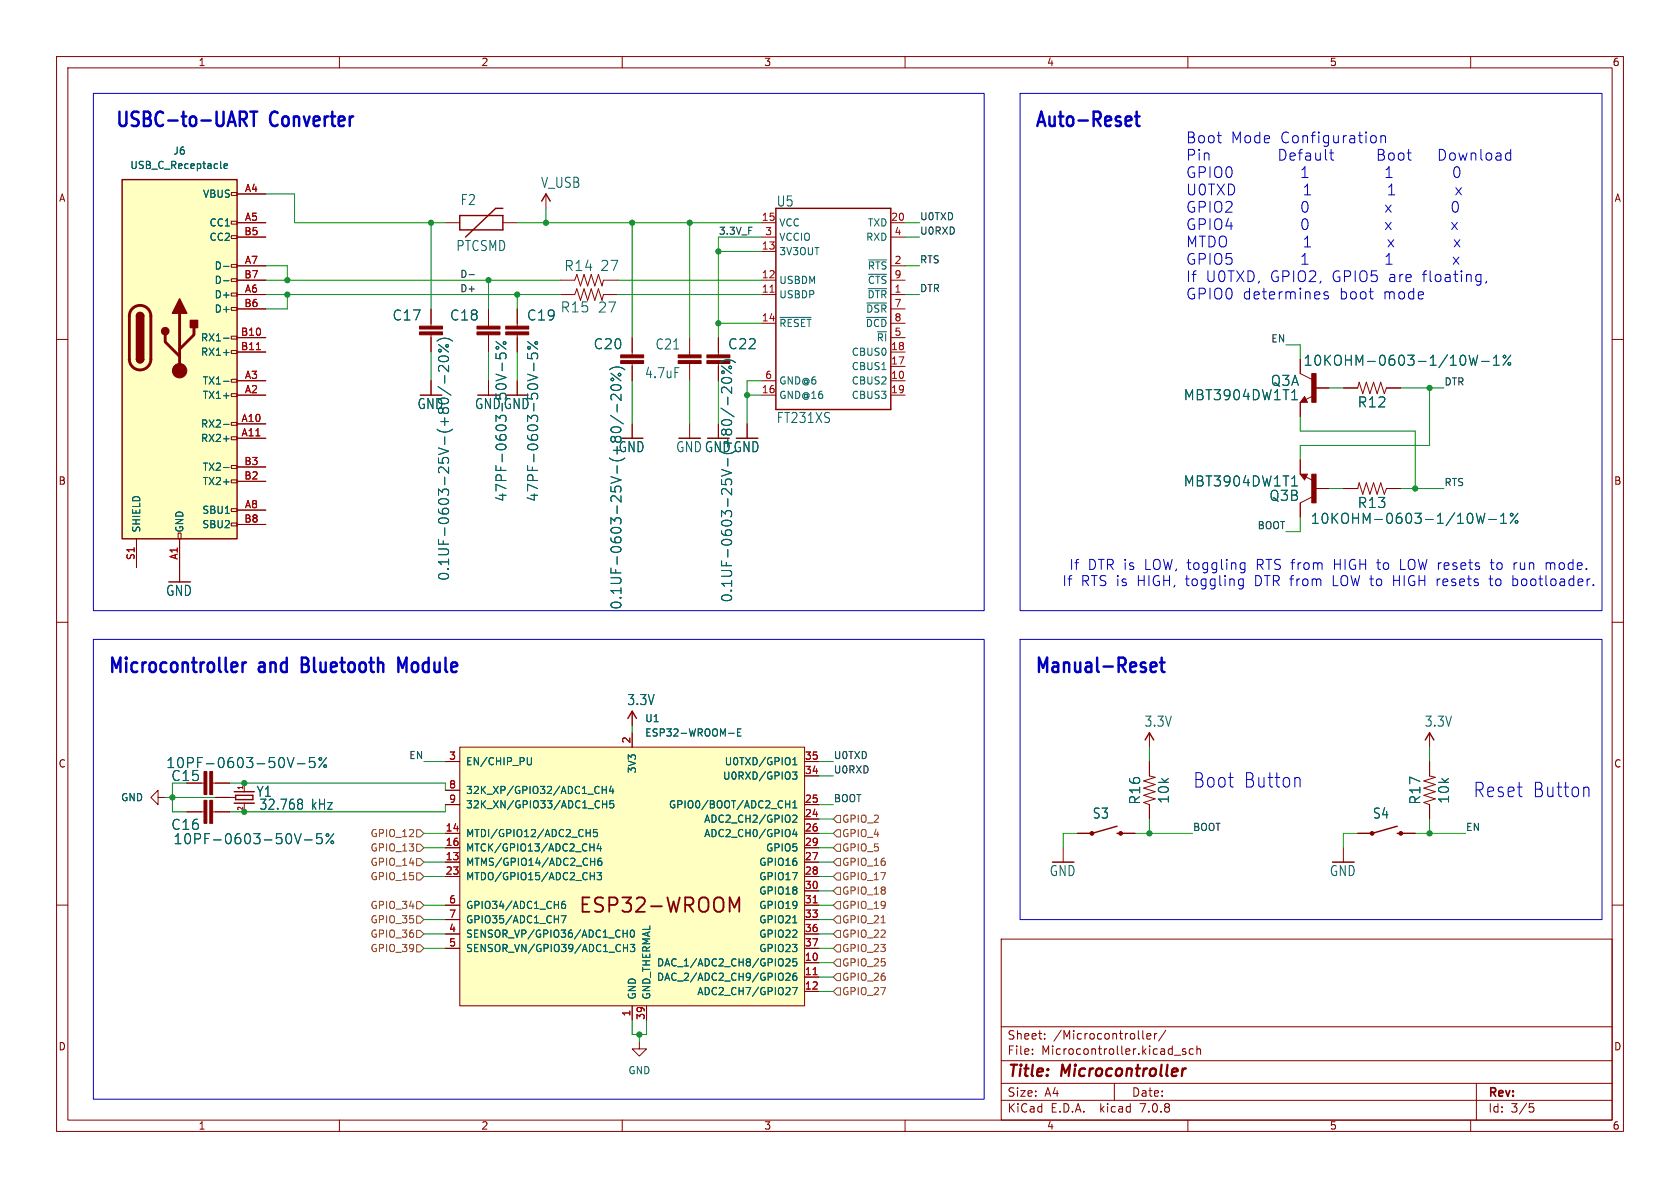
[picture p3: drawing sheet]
<svg xmlns="http://www.w3.org/2000/svg" width="297mm" height="210mm" viewBox="0 0 297 210" stroke-linecap="round" stroke-linejoin="round" font-family="sans-serif">
<g fill="none" stroke="#840000" stroke-width=".18">
<path d="M10 10h277v190h-277zM12 12h273v186h-273zM60 10v2M110 10v2M160 10v2M210 10v2M260 10v2M40.9 39.1h1v.5h-1zM40.9 34h1v.5h-1zM41.9 34.3h5.1M41.9 39.4h5.1M78.7 39.4h2.6"/>
<path d="M88.9 39.4h2.5M96.5 34.3v2.5M134.6 39.4h2.6M157.5 39.4h2.5M10 60h2M40.9 59.4h1v.5h-1zM40.9 54.4h1v.5h-1zM40.9 51.8h1v.5h-1zM40.9 49.3h1v.5h-1zM40.9 46.7h1v.5h-1zM40.9 41.7h1v.5h-1zM41.9 49.5h5.1"/>
<path d="M41.9 52.1h5.1M41.9 47h5.1M41.9 59.7h5.1M41.9 41.9h5.1M41.9 54.6h5.1M76.2 54.6v3.1M76.2 59.2v3M86.4 54.6v3.1M86.4 59.2v3M91.4 54.6v3.1M91.4 59.2v3M99.1 49.5h2.5l.4-1 .6 2 .7-2 .6 2 .6-2 .7 2 .6-2 .6 2 .3-1h2.5"/>
<path d="M99.1 52.1h2.5l.4-1 .6 2 .7-2 .6 2 .6-2 .7 2 .6-2 .6 2 .3-1h2.5M111.8 59.7v3M121.9 59.7v3M127 59.7v3M134.6 49.5h2.6M134.6 52.1h2.6M134.6 41.9h2.6M134.6 44.5h2.6M134.6 57.2h2.6M157.5 49.5h2.5M157.5 52.1h2.5M157.5 47h2.5"/>
<path d="M157.5 59.7h2.5M157.5 41.9h2.5M157.5 54.6h2.5M157.5 57.2h2.5M285 60h2M40.9 77.2h1v.5h-1zM40.9 74.7h1v.5h-1zM40.9 69.6h1v.5h-1zM40.9 67.1h1v.5h-1zM40.9 62h1v.5h-1zM41.9 74.9h5.1M41.9 77.5h5.1"/>
<path d="M41.9 69.9h5.1M41.9 67.3h5.1M41.9 62.2h5.1M76.2 67.3v2.6M86.4 67.3v2.6M91.4 67.3v2.6M111.8 64.3v3M111.8 74.9v2.6M121.9 64.3v3M121.9 74.9v2.6M127 64.3v3M132.1 74.9v2.6"/>
<path d="M134.6 69.9h2.6M134.6 67.3h2.6M157.5 69.9h2.5M157.5 67.3h2.5M157.5 62.2h2.5M157.5 64.8h2.5M229.9 63.5v2.5l2 1.1M229.9 71.1v2.6M230.6 70.1l.5 1h-1.2zM232.1 70l-1.2 .6M232.4 68.6h2.5M237.5 68.6h2.5l.3-1 .6 2 .7-2 .6 2 .6-2 .7 2 .6-2 .6 2 .4-1h2.5"/>
<path d="M24.1 95.3v5M31.5 94.2h.5v1.1h-.5zM31.7 95.3v7.6M40.9 92.5h1v.5h-1zM40.9 89.9h1v.5h-1zM40.9 84.8h1v.5h-1zM40.9 82.3h1v.5h-1zM41.9 90.2h5.1M41.9 85.1h5.1M41.9 82.6h5.1M41.9 92.7h5.1M229.9 83.8h1.2l-.5 1z"/>
<path d="M229.9 81.3v2.5M230.9 84.3l1.2 .6M231.9 87.9l-2 1v2.5M232.4 86.4h2.5M237.5 86.4h2.5l.3-1.1 .6 2.1 .7-2.1 .6 2.1 .6-2.1 .7 2.1 .6-2.1 .6 2.1 .4-1h2.5M10 110h2M285 110h2M33 138.4h3.1M37.6 138.4h3M43.2 138.4h.1M43.2 138.4v1.6M78.7 134.6h2.6"/>
<path d="M78.7 139.7h2.6M81.3 132.1h60.9v45.7h-60.9zM111.8 125.7v2.6M111.8 129.5v2.6M142.2 134.6h2.6M142.2 137.2h2.6M203.2 134.6v2.6l1 .2-2 .6 2 .7-2 .6 2 .7-2 .6 2 .6-2 .7 1 .3v2.6M203.2 129.5v2.6M252.7 134.6v2.6l1 .2-2 .6 2 .7-2 .6 2 .7-2 .6 2 .6-2 .7 1 .3v2.6M252.7 129.5v2.6M10 160h2M27.9 141v-1.3l-1.2 1.3 1.2 1.2v-1.2h1.3"/>
<path d="M33 143.5h3.1M37.6 143.5h3M38.1 141h3.5M43.2 142v1.5M78.7 147.3h2.6M78.7 152.4h2.6M78.7 149.9h2.6M78.7 154.9h2.6M78.7 142.2h2.6M142.2 147.3h2.6M142.2 152.4h2.6M142.2 149.9h2.6"/>
<path d="M142.2 154.9h2.6M142.2 144.8h2.6M142.2 142.2h2.6M142.2 157.5h2.6M188 149.9v2.5M190.5 147.3h2.5M198.1 147.3h2.6M237.5 149.9v2.5M240 147.3h2.6M247.6 147.3h2.6M285 160h2M78.7 160h2.6"/>
<path d="M78.7 162.6h2.6M78.7 165.1h2.6M78.7 167.6h2.6M111.8 177.8v2.5M114.3 177.8v2.5M142.2 170.2h2.6M142.2 172.7h2.6M142.2 175.3h2.6M142.2 160h2.6M142.2 162.6h2.6M142.2 165.1h2.6M142.2 167.6h2.6"/>
<path d="M177 166h108v32h-108zM60 198v2M110 198v2M113 184.2v1.2h1.3l-1.3 1.3-1.2-1.3h1.2M160 198v2M177 194.5h108M177 191.5h108M177 187.5h108M177 181.5h108M182.5 186.3v.1M182.5 185.5v.1M184.7 183.6v.1"/>
<path d="M184.7 182.8v.1M197 191.5v3M202 182.2v1.3l.2 .2M202.7 183.2l.8-.1-.1-.3-.4-.1-.3 .2 .1 .7h.6M204.1 182.7v1M204.5 182.7l-.3 .1-.1 .2M206.1 182.1l-1.3 2M207.6 186.5h1.1M209.6 185.5l-.4-.1-.2 .2 .1 .2 .5 .2v.3h-.6M210 198v2M211 185.5l-.5-.1-.3 .3v.4l.2 .2h.6M211.6 185.5l.2-.1 .4 .1v.9"/>
<path d="M211.6 184.9v1.5M260 198v2M261 191.5v6.5M270.4 195.1h.7M270.5 195.7h.4l.3 .3-.2 .5-.5 .1"/>
</g>
<path d="M209.7 188.9l-.5 .2" fill="none" stroke="#840000" stroke-width=".4"/>
<g fill="#840000" stroke="#840000" stroke-width=".18">
<path d="M84.3 58.7h4.1v.5h-4.1z"/>
<path d="M84.3 57.7h4.1v.5h-4.1z"/>
<path d="M89.4 58.7h4.1v.5h-4.1z"/>
<path d="M89.4 57.7h4.1v.5h-4.1z"/>
<path d="M231.9 83.8h.8v5.1h-.8z"/>
<path d="M231.9 66h.8v5.1h-.8z"/>
<path d="M74.2 58.7h4v.5h-4z"/>
<path d="M74.2 57.7h4v.5h-4z"/>
<path d="M37.1 141.5h.5v4h-.5z"/>
<path d="M36.1 141.5h.5v4h-.5z"/>
<path d="M37.1 136.4h.5v4.1h-.5z"/>
<path d="M36.1 136.4h.5v4.1h-.5z"/>
<path d="M109.7 63.8h4.1v.5h-4.1z"/>
<path d="M109.7 62.7h4.1v.5h-4.1z"/>
<path d="M125 63.8h4v.5h-4z"/>
<path d="M125 62.7h4v.5h-4z"/>
<path d="M119.9 63.8h4.1v.5h-4.1z"/>
<path d="M119.9 62.7h4.1v.5h-4.1z"/>
<circle cx="242.6" cy="147.3" r=".33"/>
<circle cx="247.6" cy="147.3" r=".33"/>
<circle cx="193" cy="147.3" r=".33"/>
<circle cx="198.1" cy="147.3" r=".33"/>
<circle cx="31.7" cy="65.5" r="1.27"/>
</g>
<g fill="none" stroke="#840000" stroke-width=".25">
<path d="M21.6 31.8h20.3v63.5h-20.3zM81.3 38.1h7.6v2.5h-7.6zM88.9 36.8h-1.3l-5.3 5.1M95.8 35.6l.7-1.3 .8 1.3M137.2 36.8h20.3v35.6h-20.3zM24.1 55.9a.64 .64 0 0 1 .7-.7 .64 .64 0 0 1 .6 .7M24.1 63.5a.64 .64 0 0 0 .7 .6 .64 .64 0 0 0 .6-.6M230.6 70.6l-.1 .3h.4l-.3-.5-.5 .6h.8M230.9 83.9h-.8l.5 .7 .3-.5h-.4l.1 .2M41.4 140h3.6M111 127l.8-1.3 .7 1.3M202.4 130.8l.8-1.3 .8 1.3"/>
<path d="M252 130.8l.7-1.3 .8 1.3M41.4 142h3.6M44.7 140.6h-3v.8h3M197.5 147.3h.6M197.5 146.1l-4.5 1.2M247 146.1l-4.4 1.2M247 147.3h.6"/>
</g>
<g fill="none" stroke="#006464" stroke-width=".18">
<path d="M39.6 29.4l.6-.2v-.2l-.4-.1-.2 .2 .1 .6h.5M39.5 47.1h1M39.5 59.8h1M39.5 49.6h1M137.9 56.1h5.5M153.2 56.1h3.5M153.2 53.6h3.5M153.5 51h3.2M153.6 45.9h3.1M153.6 48.5h3.1M39.5 75h1M39.5 77.6h1"/>
<path d="M39.5 67.4h1M39.5 62.3h1M77.3 60.3a2.04 2.04 0 0 1 2.7 0M77.4 68.3l2.3 1.6M77.5 60.9l1.8 1.3M77.6 63.2a1.18 1.18 0 0 1 1.7 .1v.2a1.11 1.11 0 0 1-1.8 0zM78.6 66.4v1.3M79.1 70.5l.1 .1M79.3 64.6v1.1l-1-1a.48 .48 0 0 0-.8 .3v.4l.2 .2M87.7 66.1l1.8 .6M87.7 62.5v.8l.8 .1-.1-.2v-.6l.3-.2 .6 .1 .2 .3v.4l-.2 .2M87.7 60.4l1.8 1.3"/>
<path d="M88.8 64.2v1.3M93.3 62.5v.8l.8 .1-.2-.2 .1-.6 .3-.2 .6 .1 .1 .3v.4l-.1 .2M93.3 66.1l1.7 .6M93.3 60.4l1.7 1.3M94.4 64.2v1.3M107.7 65.4a2.04 2.04 0 0 1 2.8 0M107.9 73.4l2.3 1.5M108 66l1.8 1.3M108.1 75.7l.1-.1a1.38 1.38 0 0 1 1.5 .1M108.1 68.3a1.18 1.18 0 0 1 1.7 .1v.2a1.11 1.11 0 0 1-1.8 0zM109.1 71.5v1.3M109.8 69.7v1.1l-1-1a.48 .48 0 0 0-.8 .2v.5l.2 .2"/>
<path d="M127.3 64.1a2.04 2.04 0 0 1 2.7 0M127.5 72.1l2.3 1.6M127.6 64.7l1.7 1.4M127.6 74.4h.1a1.38 1.38 0 0 1 1.6 0M127.6 67a1.18 1.18 0 0 1 1.7 .2v.1a1.11 1.11 0 0 1-1.7 0zM128.7 70.2v1.4M129.3 68.4v1.1l-1-1a.48 .48 0 0 0-.7 .3v.4l.1 .2M228.4 70.7h1M228.9 68.9v1.8M259.7 62.8l.4 1.8 .4-1.3 .3 1.3 .4-1.8M261.9 63.9h1.4M264 64.6h1"/>
<path d="M264 63.3l.5-.5v1.8M267.1 62.8l-1.4 1.8M39.5 82.6h1M228.4 85.9h1M228.5 84.6l.4-.5v1.8M261 90.7l.4 1.8 .3-1.3 .4 1.3 .4-1.8M263.2 91.8h1.3M265.3 92.5h1M265.3 91.2l.5-.5v1.8M268.4 90.7l-1.4 1.8M52 133.9l-.6 1.8M52.6 135h1.3"/>
<path d="M55.6 133.9h-.8l-.1 .9 .2-.2 .6 .1 .2 .2-.1 .6-.2 .2h-.5l-.2-.2M57.7 133.9l-1.3 1.8M93.9 133.9v1.2l-.2 .1-.4-.1M106.5 139v1.3M106.5 139.6h.7M107.2 139v1.3M108 138.9l-.3 1h.8M108.3 139.4v.9M128.8 129.6h1M130.4 129.5h.4M131 128.8h-.6v1.3h.6M140.1 136.5h.8l-.4 .5 .3 .1v.5l-.2 .1h-.4"/>
<path d="M140.2 134.3l.3-.4v1.3M140.2 135.2h.7M52.9 141.3l.4 .1 .2 .2-.3 .4M52.9 142h.3M53.2 142l.3 .4v.3l-.2 .3-.4 .1M53.2 147.4l-.6 1.7M53.8 148.5h1.4M56.9 147.4h-.9v.8l.2-.2 .6 .1 .2 .3-.1 .6-.3 .1h-.4l-.2-.1M59 147.4l-1.4 1.7M99.9 159.3l-.4 .1a.85 .85 0 0 0 0 1.2l.4-.1 .1-.4-.2-.3-.4 .1-.1 .2M103.6 147.2h.7M104.3 149.8h.7"/>
<path d="M104.3 146.6v1.3M104.3 154.9h.8M104.4 152.3h.7M105 149.2v1.2M105.1 154.2v1.3M105.1 151.7v1.3M105.6 146.6h-.6l-.1 .6 .2-.1 .4 .1 .1 .2v.4l-.2 .1-.5-.1M105.6 154.2h.7l-.4 .5 .4 .2v.5l-.2 .1-.5-.1M105.9 149.1l-.3 .9h.7M106.2 149.6v.8M106.3 151.7l-.4 .1a.86 .86 0 0 0 0 1.2l.4-.1 .1-.5-.2-.2-.4 .1-.1 .1M106.5 142.2h.8"/>
<path d="M106.5 141.5v1.3M107.3 141.5v1.3M108.5 141.5h-.6l-.1 .7 .2-.2 .4 .1 .1 .2v.4l-.2 .1-.5-.1M138.9 142.2h.7M139.6 141.5v1.3M140.2 144.2l.4-.1 .3 .4-.8 .9h.8M140.2 142.8h.7M140.2 141.9l.3-.4v1.3M140.5 146.6l-.3 .9h.7M140.8 147.1v.8M99.2 161.9h.9l-.6 1.2M110.2 165h.7"/>
<path d="M110.2 167.6h.7M110.9 164.4v1.3M110.9 166.9v1.3M111.4 166.9h.8l-.4 .5 .4 .2v.5l-.2 .1-.6-.1M111.6 164.5l.1-.1a.68 .68 0 0 1 .5 .6 .68 .68 0 0 1-.5 .7 .84 .84 0 0 1-.1-1.2zM138.9 169.6l.5-.1 .3 .4-.8 .9h.8M138.9 172.2l.5-.2 .3 .4-.8 .9h.8M140.1 174.6h.8l-.5 1.2M140.2 163.1h.7M140.8 172l-.4 .1a.86 .86 0 0 0 0 1.2l.4-.1 .1-.4-.3-.3-.3 .1-.1 .2M140.8 169.5h-.6v.6l.1-.1h.5l.1 .2-.1 .4-.2 .2-.4-.2"/>
<circle cx="77.8" cy="62" r=".25"/>
<circle cx="79.1" cy="61.1" r=".25"/>
<circle cx="87.9" cy="61.5" r=".25"/>
<circle cx="89.2" cy="60.6" r=".25"/>
<circle cx="93.5" cy="61.5" r=".25"/>
<circle cx="94.8" cy="60.6" r=".25"/>
<circle cx="108.3" cy="67.1" r=".25"/>
<circle cx="109.5" cy="66.2" r=".25"/>
<circle cx="127.8" cy="65.8" r=".25"/>
<circle cx="129.1" cy="64.9" r=".25"/>
<circle cx="266" cy="63" r=".25"/>
<circle cx="266.8" cy="64.3" r=".25"/>
<circle cx="267.3" cy="91" r=".25"/>
<circle cx="268.1" cy="92.3" r=".25"/>
<circle cx="56.6" cy="134.2" r=".25"/>
<circle cx="57.5" cy="135.4" r=".25"/>
<circle cx="57.9" cy="147.6" r=".25"/>
<circle cx="58.8" cy="148.9" r=".25"/>
</g>
<g fill="#ffffc2" stroke="#ffffc2" stroke-width=".18">
<path d="M21.6 31.8h20.3v63.5h-20.3z"/>
<path d="M81.3 132.1h60.9v45.7h-60.9z"/>
</g>
<path d="M23.4 54.5a1.91 1.91 0 0 1 2.1-.4 1.91 1.91 0 0 1 1.2 1.8v7.6a1.91 1.91 0 0 1-1.9 1.9 1.91 1.91 0 0 1-1.9-1.9v-7.8l.1-.6zM29.2 59.2v1.3l2.5 2.5M31.7 55.4v10.1M34.3 57.9v1.3l-2.6 2.5" fill="none" stroke="#840000" stroke-width=".51"/>
<g fill="#840000" stroke="#840000" stroke-width=".25">
<path d="M24.1 63.5h1.3a.64 .64 0 0 1-.6 .6 .64 .64 0 0 1-.7-.6z"/>
<path d="M24.1 55.9h1.3v7.6h-1.3z"/>
<path d="M24.3 55.4a.64 .64 0 0 1 .7-.1 .64 .64 0 0 1 .4 .6h-1.3z"/>
<path d="M31.7 52.8l1.3 2.6h-2.5z"/>
<path d="M33.7 56.6h1.2v1.3h-1.2z"/>
<circle cx="29.2" cy="58.5" r=".63"/>
</g>
<path d="M136.1 51.7h.8M45.3 61.8h.8M143.8 159.6h.7M143.8 172.3h.7" fill="none" stroke="#a90000" stroke-width=".18"/>
<g fill="none" stroke="#840000" stroke-width=".32">
<path d="M103 159.8h.8M104.2 158.6h-1.2v2.6h1.2M106.6 158.8l-.9-.2a.62 .62 0 0 0-.5 .6 .62 .62 0 0 0 .5 .6 .93 .93 0 0 1 .9 .7 .65 .65 0 0 1-.5 .7l-.9-.1M107.7 160h1a.69 .69 0 0 0 .5-.7 .69 .69 0 0 0-.5-.7h-1v2.6M110 158.6h1.6l-.9 1a.69 .69 0 0 1 .9 .5v.6l-.3 .4-.2 .1h-.7l-.4-.3M112.5 158.9l.4-.3h.6a.69 .69 0 0 1 .4 1.1l-1.5 1.5h1.6M118 158.6l.6 2.6 .5-1.8 .5 1.8 .6-2.6M121.1 160h1a.69 .69 0 0 0 .5-.7 .69 .69 0 0 0-.5-.7h-1v2.6M121.7 160l.9 1.2M123.7 159a.85 .85 0 0 1 .9-.4 .85 .85 0 0 1 .6 .9v.8a.85 .85 0 0 1-.8 .9 .85 .85 0 0 1-.8-.9zM126.6 158.8a.84 .84 0 0 1 .9-.1 .84 .84 0 0 1 .4 .8v.8a.85 .85 0 0 1-.8 .9 .85 .85 0 0 1-.9-.9v-.8l.1-.5zM115.1 160.2h1.9"/>
<path d="M129 161.2v-2.6l.8 1.9 .9-1.9v2.6"/>
</g>
<g fill="none" stroke="#725600" stroke-width=".18">
<path d="M73.7 149.2h.6l.6 .7-.6 .6h-.6zM73.7 151.8h.6l.6 .6-.6 .6h-.6zM73.7 146.7h.6l.6 .6-.6 .7h-.6zM73.7 154.3h.6l.6 .6-.6 .7h-.6zM73.7 159.4h.6l.6 .6-.6 .7h-.6zM148 156.8h.6v1.3h-.6l-.7-.6zM148 151.8h.6v1.2h-.6l-.7-.6zM148 159.4h.6v1.3h-.6l-.7-.7zM148 146.7h.6v1.3h-.6l-.7-.7zM148 154.3h.6v1.3h-.6l-.7-.7zM148 149.2h.6v1.3h-.6l-.7-.6zM148 144.1h.6v1.3h-.6l-.7-.6z"/>
<path d="M73.7 167h.6l.6 .6-.6 .7h-.6zM73.7 164.5h.6l.6 .6-.6 .6h-.6zM73.7 161.9h.6l.6 .7-.6 .6h-.6zM148 172.1h.6v1.3h-.6l-.7-.7zM148 169.5h.6v1.3h-.6l-.7-.6zM148 161.9h.6v1.3h-.6l-.7-.6zM148 164.5h.6v1.2h-.6l-.7-.6zM148 167h.6v1.3h-.6l-.7-.7zM148 174.6h.6v1.3h-.6l-.7-.6zM155.8 163.1h.7"/>
</g>
<path d="M82.9 48.6h1" fill="none" stroke="#0f0f0f" stroke-width=".18"/>
<g fill="none" stroke="#0000c2" stroke-width=".43">
<path d="M43.2 19.7a.73 .73 0 0 1 .5 .7 .73 .73 0 0 1-.5 .7M44.3 19.7h1.2M44.9 19.7v2.6M201 19.7v2.2l.1 .3 .4 .1M42.9 21.1l.7 1.2M200.6 20.6h.9M42.9 117.1v1.7M43.5 117.1a.56 .56 0 0 0-.6 .5M71.9 116.3l-.7 1.8-.8-1.8v2.5M203.5 118.7l.2 .1 .6-.1M203.5 117.2l.6-.1 .2 .1 .1 .5-1 .2M205.1 117.1h.8"/>
<path d="M205.4 116.3v2.1l.1 .3 .4 .1"/>
</g>
<g fill="none" stroke="#0000c2" stroke-width=".18">
<path d="M16.5 16.5h157.5v91.5h-157.5zM180.3 16.5h102.9v91.5h-102.9zM215.2 24h.7M215.7 25.2h.2M235.1 27h.7M235.4 28.2l.4 .1M242.7 24a.52 .52 0 0 1 .6 .3v.6a.52 .52 0 0 1-.6 .3M244.1 24.2a.47 .47 0 0 1 .8 0v1M244.1 24v1.2M244.9 36.2l1 1.3M244.9 39.3l1 1.3M245 31.4h1.1"/>
<path d="M245.2 29.9l-.2 .1M245.5 34.4h1.1M245.7 33l-.2 .1M245.9 36.2l-1 1.3M245.9 39.3l-1 1.3M256.6 39.3l1 1.3M256.9 35.8a.46 .46 0 0 1 .5-.2 .46 .46 0 0 1 .3 .4 .98 .98 0 0 1-.5 1.5 1.16 1.16 0 0 1-.3-1.7zM257.4 33.2l1 1.2M257.5 29.5a1.19 1.19 0 0 0 0 1.9h.1a1.19 1.19 0 0 0 0-1.9M257.6 39.3l-1 1.3M258.4 33.2l-1 1.2M234.8 51.7l-.5-.1-.2 .3v.2l.7 .2 .1 .2-.1 .3h-.2h-.5"/>
<path d="M245 46.7h1.1M245.2 45.3l-.2 .1M245.4 42.4l1 1.2M246.4 42.4l-1 1.2M256.9 45.4l1 1.3M257.1 42.4l1 1.2M257.9 45.4l-1 1.3M258.1 42.4l-1 1.2M261.3 48.5l.5 .1M261.8 48.5v1.6l-.4 .3M261.8 49.7l-.5 .1M262.8 49.7l-.2 .4"/>
<path d="M219.4 99.6h.7M220.1 99.5v1.4a.48 .48 0 0 1-.8 .3M263.4 99.5h.7M267.7 99.5v1.2M267.8 99.6l-.1 .2M273.3 99.5v1.2M273.6 99.5l-.3 .1M16.5 113h157.5v81.3h-157.5zM180.3 113h102.9v49.6h-102.9zM219.1 103.4h.7M219.3 102.3l.5 .1M219.4 100.6h.7"/>
<path d="M219.8 102.3v1.5a.48 .48 0 0 1-.8 .2M263.2 102.3h.7M267.5 101.7v1.8M267.5 103.4l.1 .1M267.6 102.3l-.1 .1M281.7 103.4v.1M229.2 137.4h.3l.3 .4v1.3M280.3 139.1h.3l.3 .4v1.3"/>
</g>
<g fill="none" stroke="#009600" stroke-width=".18">
<path d="M47 34.3h5.1v5.1h26.6M76.2 39.4v15.2M91.4 39.4h43.2M96.5 36.8v2.6M111.8 39.4v20.3M121.9 39.4v20.3M160 39.4h2.6M47 52.1h52.1M47 47h3.8v2.5M47 49.5h52.1M50.8 52.1v2.5h-3.8M86.4 49.5v5.1"/>
<path d="M91.4 52.1v2.5M109.2 52.1h25.4M109.2 49.5h25.4M127 44.5h7.6M127 57.2h7.6M134.6 41.9h-7.6v17.8M160 52.1h2.6M160 47h2.6M160 41.9h2.6M76.2 62.2v5.1M86.4 62.2v5.1M91.4 62.2v5.1"/>
<path d="M111.8 67.3v7.6M121.9 67.3v7.6M127 67.3v7.6M132.1 69.9h2.5M134.6 67.3h-2.5v7.6M227.3 61h2.6v2.5M229.9 73.7v2.5h20.3v10.2M234.9 68.6h2.6M247.6 68.6h7.7M252.7 68.6v10.1h-22.8v2.6M229.9 91.4v2.6h-2.6M234.9 86.4h2.6"/>
<path d="M247.6 86.4h7.7M30.5 138.4v5.1h2.5M40.6 138.4h38.1v1.3M74.9 134.6h3.8M111.8 128.3v1.2M144.8 137.2h2.5M144.8 134.6h2.5M203.2 132.1v2.5M252.7 132.1v2.5M29.2 141h8.9M74.9 147.3h3.8M74.9 152.4h3.8"/>
<path d="M74.9 149.9h3.8M74.9 154.9h3.8M78.7 142.2v1.3h-38.1M144.8 147.3h2.5M144.8 152.4h2.5M144.8 149.9h2.5M144.8 154.9h2.5M144.8 142.2h2.5M144.8 144.8h2.5M144.8 157.5h2.5M190.5 147.3h-2.5v2.6M200.7 147.3h10.1"/>
<path d="M203.2 144.8v2.5M240 147.3h-2.5v2.6M250.2 147.3h8.9M252.7 144.8v2.5M74.9 165.1h3.8M74.9 167.6h3.8M74.9 160h3.8M74.9 162.6h3.8M144.8 175.3h2.5M144.8 165.1h2.5M144.8 170.2h2.5M144.8 172.7h2.5"/>
<path d="M144.8 167.6h2.5M144.8 160h2.5M144.8 162.6h2.5M111.8 180.3v2.6h2.5v-2.6M113 182.9v1.3"/>
</g>
<g fill="#009600" stroke="#009600" stroke-width=".18">
<circle cx="111.8" cy="39.4" r=".46"/>
<circle cx="121.9" cy="39.4" r=".46"/>
<circle cx="127" cy="44.5" r=".46"/>
<circle cx="127" cy="57.2" r=".46"/>
<circle cx="113" cy="182.9" r=".46"/>
<circle cx="203.2" cy="147.3" r=".46"/>
<circle cx="132.1" cy="69.9" r=".46"/>
<circle cx="252.7" cy="147.3" r=".46"/>
<circle cx="250.2" cy="86.4" r=".46"/>
<circle cx="252.7" cy="68.6" r=".46"/>
<circle cx="50.8" cy="52.1" r=".46"/>
<circle cx="91.4" cy="52.1" r=".46"/>
<circle cx="76.2" cy="39.4" r=".46"/>
<circle cx="86.4" cy="49.5" r=".46"/>
<circle cx="96.5" cy="39.4" r=".46"/>
<circle cx="50.8" cy="49.5" r=".46"/>
<circle cx="30.5" cy="141" r=".46"/>
<circle cx="43.2" cy="138.4" r=".46"/>
<circle cx="43.2" cy="143.5" r=".46"/>
</g>
<g font-size="3.5" fill="#0000c2">
<text x="20.3" y="22.6">USBC-to-UART</text>
<text x="47.9" y="22.6">Converter</text>
<text x="182.9" y="22.6">Auto-Reset</text>
<text x="19" y="119.1">Microcontroller</text>
<text x="45.9" y="119.1">and</text>
<text x="54.3" y="119.1">Bluetooth</text>
<text x="72.2" y="119.1">Module</text>
<text x="182.9" y="119.1">Manual-Reset</text>
<text x="210.8" y="139.5">Boot</text>
<text x="219.8" y="139.5">Button</text>
<text x="260.3" y="141.2">Reset</text>
<text x="270.9" y="141.2">Button</text>
</g>
<g font-size="2.8" fill="#840000">
<text x="178" y="190.9">Title:</text>
<text x="187.7" y="190.9">Microcontroller</text>
</g>
<g font-size="2.7" fill="#0000c2">
<text x="209.5" y="25.5">Boot</text>
<text x="209.5" y="28.6">Pin</text>
<text x="217.5" y="25.5">Mode</text>
<text x="226.3" y="25.5">Configuration</text>
<text x="226.3" y="28.6">Default</text>
<text x="244.1" y="28.6">Boot</text>
<text x="255.1" y="28.6">Download</text>
<text x="209.5" y="31.6">GPIO0</text>
<text x="209.5" y="34.7">U0TXD</text>
<text x="230.3" y="31.6">1</text>
<text x="230.8" y="34.7">1</text>
<text x="245.9" y="31.6">1</text>
<text x="246.3" y="34.7">1</text>
<text x="209.5" y="37.8">GPIO2</text>
<text x="209.5" y="40.8">GPIO4</text>
<text x="230.3" y="37.8">0</text>
<text x="230.3" y="40.8">0</text>
<text x="209.5" y="43.9">MTDO</text>
<text x="209.5" y="47">GPIO5</text>
<text x="230.3" y="47">1</text>
<text x="230.8" y="43.9">1</text>
<text x="245.9" y="47">1</text>
<text x="209.5" y="50">If</text>
<text x="209.5" y="53.1">GPIO0</text>
<text x="213.1" y="50">U0TXD,</text>
<text x="219.6" y="53.1">determines</text>
<text x="224.5" y="50">GPIO2,</text>
<text x="235.5" y="50">GPIO5</text>
<text x="236.7" y="53.1">boot</text>
<text x="244.5" y="53.1">mode</text>
<text x="245.5" y="50">are</text>
<text x="251.6" y="50">floating,</text>
</g>
<g font-size="2.5" fill="#006464">
<text x="95.6" y="33.4">V_USB</text>
<text x="81.3" y="36.5">F2</text>
<text x="137.2" y="36.7">U5</text>
<text x="80.6" y="44.6">PTCSMD</text>
<text x="99.7" y="48.1">R14</text>
<text x="106" y="48.1">27</text>
<text x="69.3" y="56.9">C17</text>
<text x="79.5" y="56.9">C18</text>
<text x="93.1" y="56.9">C19</text>
<text x="99" y="55.4">R15</text>
<text x="105.6" y="55.5">27</text>
<text x="104.9" y="62">C20</text>
<text x="115.8" y="62">C21</text>
<text x="128.6" y="62">C22</text>
<text x="230.4" y="64.9">10KOHM-0603-1/10W-1%</text>
<text x="113.9" y="67.1">4.7uF</text>
<text x="209.2" y="71">MBT3904DW1T1</text>
<text x="224.6" y="68.4">Q3A</text>
<text x="73.7" y="72.5">GND</text>
<text x="83.9" y="72.5">GNDGND</text>
<text x="137.2" y="75">FT231XS</text>
<text x="239.9" y="72.2">R12</text>
<text x="109.3" y="80.2">GND</text>
<text x="119.4" y="80.2">GNDGNDGND</text>
<text x="124.5" y="80.2">GNDGND</text>
<text x="89.8" y="88.8" transform="rotate(-90 89.8 88.8)">47PF-0603-50V-5%</text>
<text x="95.4" y="88.8" transform="rotate(-90 95.4 88.8)">47PF-0603-50V-5%</text>
<text x="209.2" y="86.2">MBT3904DW1T1</text>
<text x="224.3" y="88.7">Q3B</text>
<text x="231.6" y="92.8">10KOHM-0603-1/10W-1%</text>
<text x="239.9" y="90">R13</text>
<text x="29.3" y="105.6">GND</text>
<text x="79.6" y="102.8" transform="rotate(-90 79.6 102.8)">0.1UF-0603-25V-(+80/-20%)</text>
<text x="110.1" y="107.8" transform="rotate(-90 110.1 107.8)">0.1UF-0603-25V-(+80/-20%)</text>
<text x="110.8" y="124.9">3.3V</text>
<text x="202.2" y="128.7">3.3V</text>
<text x="251.8" y="128.7">3.3V</text>
<text x="29.3" y="136">10PF-0603-50V-5%</text>
<text x="30.2" y="138.3">C15</text>
<text x="45.3" y="141.1">Y1</text>
<text x="45.8" y="143.4">32.768</text>
<text x="55" y="143.4">kHz</text>
<text x="201.8" y="142.3" transform="rotate(-90 201.8 142.3)">R16</text>
<text x="206.9" y="142.2" transform="rotate(-90 206.9 142.2)">10k</text>
<text x="251.3" y="142.3" transform="rotate(-90 251.3 142.3)">R17</text>
<text x="256.4" y="142.2" transform="rotate(-90 256.4 142.2)">10k</text>
<text x="30.2" y="146.9">C16</text>
<text x="30.6" y="149.5">10PF-0603-50V-5%</text>
<text x="193.1" y="144.9">S3</text>
<text x="242.6" y="144.9">S4</text>
<text x="185.5" y="155.1">GND</text>
<text x="235" y="155.1">GND</text>
</g>
<g font-size="2.5" fill="#0000c2">
<text x="189" y="101">If</text>
<text x="192.3" y="101">DTR is</text>
<text x="202.4" y="101">LOW, toggling</text>
<text x="222.3" y="101">RTS from</text>
<text x="236.2" y="101">HIGH to</text>
<text x="248" y="101">LOW resets</text>
<text x="264.3" y="101">to</text>
<text x="268.4" y="101">run</text>
<text x="274.2" y="101">mode.</text>
<text x="187.7" y="103.9">If</text>
<text x="191.1" y="103.9">RTS is</text>
<text x="201.1" y="103.9">HIGH,</text>
<text x="209.7" y="103.9">toggling</text>
<text x="222" y="103.9">DTR from</text>
<text x="235.9" y="103.9">LOW to</text>
<text x="246.8" y="103.9">HIGH resets</text>
<text x="264.1" y="103.9">to</text>
<text x="268.2" y="103.9">bootloader.</text>
</g>
<text font-size="2.5" fill="#840000" x="129.6" y="106.6" transform="rotate(-90 129.6 106.6)">0.1UF-0603-25V-(+80/-20%)</text>
<g font-size="2.1" fill="#840000">
<text x="178" y="184">Sheet:</text>
<text x="186.2" y="184">/Microcontroller/</text>
<text x="178" y="186.7">File:</text>
<text x="184.1" y="186.7">Microcontroller.kicad_sch</text>
<text x="178" y="196.9">KiCad</text>
<text x="178" y="194.1">Size:</text>
<text x="184.7" y="194.1">A4</text>
<text x="185.7" y="196.9">E.D.A.</text>
<text x="194.6" y="196.9">kicad</text>
<text x="200" y="194.1">Date:</text>
<text x="201.8" y="196.9">7.0.8</text>
<text x="263" y="194.3">Rev:</text>
<text x="263" y="196.9">Id:</text>
<text x="267.1" y="196.9">3/5</text>
</g>
<g font-size="1.8" fill="#840000">
<text x="35" y="11.9">1</text>
<text x="85" y="11.9">2</text>
<text x="135" y="11.9">3</text>
<text x="185" y="11.9">4</text>
<text x="235" y="11.9">5</text>
<text x="285" y="11.9">6</text>
<text x="10.3" y="35.9">A</text>
<text x="285.3" y="35.9">A</text>
<text x="10.3" y="85.9">B</text>
<text x="285.3" y="85.9">B</text>
<text x="10.3" y="135.9">C</text>
<text x="285.3" y="135.9">C</text>
<text x="10.3" y="185.9">D</text>
<text x="285.3" y="185.9">D</text>
<text x="35" y="199.9">1</text>
<text x="85" y="199.9">2</text>
<text x="135" y="199.9">3</text>
<text x="185" y="199.9">4</text>
<text x="235" y="199.9">5</text>
<text x="285" y="199.9">6</text>
</g>
<g font-size="1.8" fill="#006464">
<text x="30.6" y="27.5">J6</text>
<text x="22.9" y="30.1">USB_C_Receptacle</text>
<text x="35.8" y="35.2">VBUS</text>
<text x="36.9" y="40.2">CC1</text>
<text x="137.7" y="40.2">VCC</text>
<text x="153.3" y="40.2">TXD</text>
<text x="36.9" y="42.8">CC2</text>
<text x="37.8" y="47.9">D-</text>
<text x="137.7" y="45.3">3V3OUT</text>
<text x="137.7" y="42.8">VCCIO</text>
<text x="153" y="42.8">RXD</text>
<text x="153.3" y="47.9">~{RTS}</text>
<text x="37.8" y="52.9">D+</text>
<text x="37.8" y="50.4">D-</text>
<text x="137.7" y="52.9">USBDP</text>
<text x="137.7" y="50.4">USBDM</text>
<text x="153.3" y="52.9">~{DTR}</text>
<text x="153.3" y="50.4">~{CTS}</text>
<text x="37.8" y="55.5">D+</text>
<text x="137.7" y="58">~{RESET}</text>
<text x="153" y="58">~{DCD}</text>
<text x="153" y="55.5">~{DSR}</text>
<text x="35.4" y="60.6">RX1-</text>
<text x="35.4" y="63.1">RX1+</text>
<text x="150.5" y="65.6">CBUS1</text>
<text x="150.5" y="63.1">CBUS0</text>
<text x="154.9" y="60.6">~{RI}</text>
<text x="35.7" y="70.7">TX1+</text>
<text x="35.7" y="68.2">TX1-</text>
<text x="137.7" y="70.7">GND@16</text>
<text x="137.7" y="68.2">GND@6</text>
<text x="150.5" y="68.2">CBUS2</text>
<text x="150.5" y="70.7">CBUS3</text>
<text x="35.4" y="75.8">RX2-</text>
<text x="35.4" y="78.3">RX2+</text>
<text x="35.7" y="83.4">TX2-</text>
<text x="35.7" y="86">TX2+</text>
<text x="25" y="94.2" transform="rotate(-90 25 94.2)">SHIELD</text>
<text x="32.6" y="94.2" transform="rotate(-90 32.6 94.2)">GND</text>
<text x="35.7" y="91">SBU1</text>
<text x="35.7" y="93.6">SBU2</text>
<text x="114" y="127.9">U1</text>
<text x="114" y="130.4">ESP32-WROOM-E</text>
<text x="82.3" y="135.5">EN/CHIP_PU</text>
<text x="112.6" y="136.8" transform="rotate(-90 112.6 136.8)">3V3</text>
<text x="128" y="135.5">U0TXD/GPIO1</text>
<text x="21.3" y="141.8">GND</text>
<text x="82.3" y="140.6">32K_XP/GPIO32/ADC1_CH4</text>
<text x="82.3" y="143.1">32K_XN/GPIO33/ADC1_CH5</text>
<text x="118.2" y="143.1">GPIO0/BOOT/ADC2_CH1</text>
<text x="127.7" y="138">U0RXD/GPIO3</text>
<text x="82.3" y="148.2">MTDI/GPIO12/ADC2_CH5</text>
<text x="124.4" y="145.6">ADC2_CH2/GPIO2</text>
<text x="124.4" y="148.2">ADC2_CH0/GPIO4</text>
<text x="82.3" y="153.3">MTMS/GPIO14/ADC2_CH6</text>
<text x="82.3" y="150.7">MTCK/GPIO13/ADC2_CH4</text>
<text x="82.3" y="155.8">MTDO/GPIO15/ADC2_CH3</text>
<text x="134.1" y="153.3">GPIO16</text>
<text x="134.1" y="155.8">GPIO17</text>
<text x="135.3" y="150.7">GPIO5</text>
<text x="82.3" y="160.9">GPIO34/ADC1_CH6</text>
<text x="134.1" y="158.3">GPIO18</text>
<text x="134.1" y="160.9">GPIO19</text>
<text x="82.3" y="166">SENSOR_VP/GPIO36/ADC1_CH0</text>
<text x="82.3" y="163.4">GPIO35/ADC1_CH7</text>
<text x="134.1" y="163.4">GPIO21</text>
<text x="134.1" y="166">GPIO22</text>
<text x="82.3" y="168.5">SENSOR_VN/GPIO39/ADC1_CH3</text>
<text x="116" y="171">DAC_1/ADC2_CH8/GPIO25</text>
<text x="116" y="173.6">DAC_2/ADC2_CH9/GPIO26</text>
<text x="134.1" y="168.5">GPIO23</text>
<text x="112.6" y="176.8" transform="rotate(-90 112.6 176.8)">GND</text>
<text x="115.2" y="176.8" transform="rotate(-90 115.2 176.8)">GND_THERMAL</text>
<text x="123.2" y="176.1">ADC2_CH7/GPIO27</text>
<text x="111" y="190.1">GND</text>
</g>
<g font-size="1.8" fill="#a90000">
<text x="43.2" y="34">A4</text>
<text x="43.1" y="41.7">B5</text>
<text x="43.2" y="39.1">A5</text>
<text x="134.6" y="39.1">15</text>
<text x="135.2" y="41.7">3</text>
<text x="157.4" y="39.1">20</text>
<text x="158" y="41.7">4</text>
<text x="43.2" y="46.7">A7</text>
<text x="134.6" y="44.2">13</text>
<text x="158" y="46.7">2</text>
<text x="43.1" y="49.3">B7</text>
<text x="43.2" y="51.8">A6</text>
<text x="134.6" y="51.8">11</text>
<text x="134.6" y="49.3">12</text>
<text x="158" y="51.8">1</text>
<text x="158" y="49.3">9</text>
<text x="42.5" y="59.4">B10</text>
<text x="43.1" y="54.4">B6</text>
<text x="134.6" y="56.9">14</text>
<text x="158" y="59.4">5</text>
<text x="158" y="54.4">7</text>
<text x="158" y="56.9">8</text>
<text x="42.5" y="62">B11</text>
<text x="157.4" y="64.5">17</text>
<text x="157.4" y="62">18</text>
<text x="43.2" y="69.6">A2</text>
<text x="43.2" y="67.1">A3</text>
<text x="134.6" y="69.6">16</text>
<text x="135.2" y="67.1">6</text>
<text x="157.4" y="67.1">10</text>
<text x="157.4" y="69.6">19</text>
<text x="42.6" y="74.7">A10</text>
<text x="42.6" y="77.2">A11</text>
<text x="43.1" y="82.3">B3</text>
<text x="43.1" y="84.8">B2</text>
<text x="43.2" y="89.9">A8</text>
<text x="43.1" y="92.5">B8</text>
<text x="23.9" y="99.1" transform="rotate(-90 23.9 99.1)">S1</text>
<text x="31.5" y="99" transform="rotate(-90 31.5 99)">A1</text>
<text x="111.5" y="131.5" transform="rotate(-90 111.5 131.5)">2</text>
<text x="79.3" y="134.4">3</text>
<text x="142.2" y="136.9">34</text>
<text x="142.2" y="134.4">35</text>
<text x="79.3" y="139.4">8</text>
<text x="79.3" y="142">9</text>
<text x="142.2" y="142">25</text>
<text x="78.7" y="147.1">14</text>
<text x="78.7" y="149.6">16</text>
<text x="142.2" y="144.5">24</text>
<text x="142.2" y="147.1">26</text>
<text x="142.2" y="149.6">29</text>
<text x="78.7" y="152.1">13</text>
<text x="78.7" y="154.7">23</text>
<text x="142.2" y="152.1">27</text>
<text x="142.2" y="154.7">28</text>
<text x="79.3" y="159.8">6</text>
<text x="142.2" y="157.2">30</text>
<text x="142.2" y="159.8">31</text>
<text x="79.3" y="164.8">4</text>
<text x="79.3" y="167.4">5</text>
<text x="79.3" y="162.3">7</text>
<text x="142.2" y="162.3">33</text>
<text x="142.2" y="164.8">36</text>
<text x="142.2" y="167.4">37</text>
<text x="142.2" y="169.9">10</text>
<text x="142.2" y="172.5">11</text>
<text x="111.5" y="179.8" transform="rotate(-90 111.5 179.8)">1</text>
<text x="142.2" y="175">12</text>
<text x="114" y="180.4" transform="rotate(-90 114 180.4)">39</text>
</g>
<g font-size="1.8" fill="#0f0f0f">
<text x="162.6" y="39">U0TXD</text>
<text x="162.6" y="41.6">U0RXD</text>
<text x="162.6" y="46.6">RTS</text>
<text x="162.6" y="51.7">DTR</text>
<text x="224.6" y="60.6">EN</text>
<text x="255.3" y="68.2">DTR</text>
<text x="255.3" y="86">RTS</text>
<text x="222.2" y="93.6">BOOT</text>
<text x="72.2" y="134.3">EN</text>
<text x="147.3" y="136.8">U0RXD</text>
<text x="147.3" y="134.3">U0TXD</text>
<text x="147.3" y="141.9">BOOT</text>
<text x="210.8" y="147">BOOT</text>
<text x="259.1" y="147">EN</text>
</g>
<g font-size="1.8" fill="#725600">
<text x="65.4" y="148.2">GPIO_12</text>
<text x="148.8" y="148.2">GPIO_4</text>
<text x="148.8" y="145.6">GPIO_2</text>
<text x="65.4" y="150.7">GPIO_13</text>
<text x="65.4" y="153.3">GPIO_14</text>
<text x="65.4" y="155.8">GPIO_15</text>
<text x="148.8" y="153.3">GPIO_16</text>
<text x="148.8" y="155.8">GPIO_17</text>
<text x="148.8" y="150.7">GPIO_5</text>
<text x="65.4" y="160.9">GPIO_34</text>
<text x="148.8" y="158.3">GPIO_18</text>
<text x="148.8" y="160.9">GPIO_19</text>
<text x="65.4" y="166">GPIO_36</text>
<text x="65.4" y="163.4">GPIO_35</text>
<text x="148.8" y="163.4">GPIO_21</text>
<text x="148.8" y="166">GPIO_22</text>
<text x="65.4" y="168.5">GPIO_39</text>
<text x="148.8" y="173.6">GPIO_26</text>
<text x="148.8" y="171">GPIO_25</text>
<text x="148.8" y="168.5">GPIO_23</text>
<text x="148.8" y="176.1">GPIO_27</text>
</g>
<g font-size="1.7" fill="#0f0f0f">
<text x="127" y="41.6">3.3V_F</text>
<text x="81.3" y="51.7">D+</text>
<text x="81.3" y="49.2">D-</text>
</g>
<g font-size="1.2" fill="#840000">
<text x="43.2" y="143.4" transform="rotate(-90 43.2 143.4)">2</text>
<text x="43.2" y="139.7" transform="rotate(-90 43.2 139.7)">1</text>
</g>
</svg>
